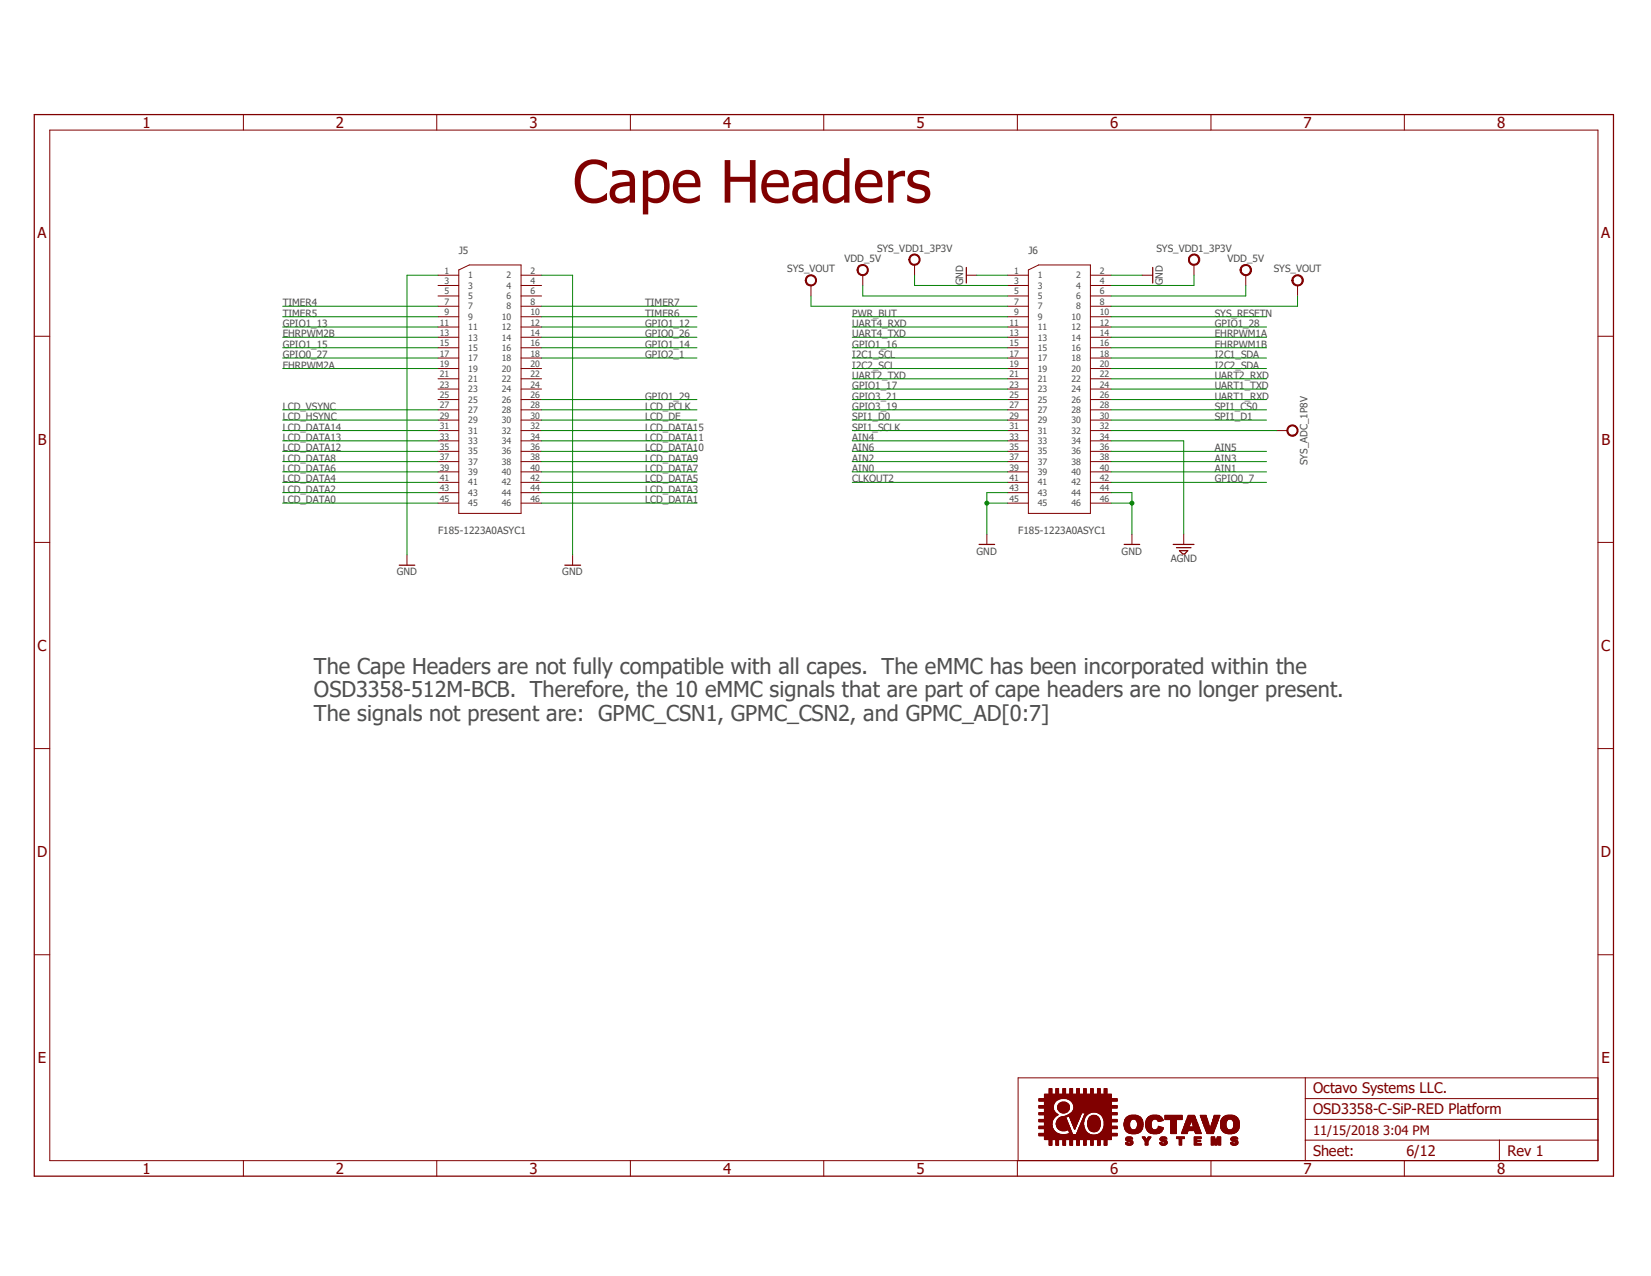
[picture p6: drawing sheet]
<svg xmlns="http://www.w3.org/2000/svg" width="279mm" height="216mm" viewBox="0 0 279 216" stroke-linecap="round" stroke-linejoin="round" font-family="sans-serif">
<path d="M4.1 140.6l71.2 71.2" fill="none" stroke="#fff" stroke-width=".17"/>
<path d="M163.5 45.3v2.6M195.1 45.3v2.6M67.6 95.6h2.6M95.6 95.6h2.7M165.7 92.1h2.6M190.2 92.1h2.7" fill="none" stroke="#800000" stroke-width=".21"/>
<g fill="none" stroke="#800000" stroke-width=".17">
<path d="M74.1 46.6h3.5M74.1 48.3h3.5M74.1 50.1h3.5M74.1 51.8h3.5M74.1 53.6h3.5M74.1 55.3h3.5M74.1 57.1h3.5M74.1 58.8h3.5M77.6 45.7l1.8-.9h8.8v42.1h-10.6zM88.2 46.6h3.5M88.2 48.3h3.5M88.2 50.1h3.5"/>
<path d="M88.2 51.8h3.5M88.2 53.6h3.5M88.2 55.3h3.5M88.2 57.1h3.5M88.2 58.8h3.5M163.5 46.6h1.8M170.5 46.6h3.5M170.5 48.3h3.5M170.5 50.1h3.5M170.5 51.8h3.5M170.5 53.6h3.5M170.5 55.3h3.5"/>
<path d="M170.5 57.1h3.5M170.5 58.8h3.5M174 45.7l1.8-.9h8.7v42.1h-10.5zM184.5 46.6h3.5M184.5 48.3h3.5M184.5 50.1h3.5M184.5 51.8h3.5M184.5 53.6h3.5M184.5 55.3h3.5M184.5 57.1h3.5M184.5 58.8h3.5M193.3 46.6h1.8"/>
<path d="M74.1 60.6h3.5M74.1 62.4h3.5M74.1 64.1h3.5M74.1 65.8h3.5M74.1 67.6h3.5M74.1 69.3h3.5M74.1 71.1h3.5M74.1 72.9h3.5M74.1 74.6h3.5M74.1 76.4h3.5M74.1 78.1h3.5M74.1 79.8h3.5"/>
<path d="M88.2 60.6h3.5M88.2 62.4h3.5M88.2 64.1h3.5M88.2 65.8h3.5M88.2 67.6h3.5M88.2 69.3h3.5M88.2 71.1h3.5M88.2 72.9h3.5M88.2 74.6h3.5M88.2 76.4h3.5M88.2 78.1h3.5M88.2 79.8h3.5"/>
<path d="M170.5 60.6h3.5M170.5 62.4h3.5M170.5 64.1h3.5M170.5 65.8h3.5M170.5 67.6h3.5M170.5 69.3h3.5M170.5 71.1h3.5M170.5 72.9h3.5M170.5 74.6h3.5M170.5 76.4h3.5M170.5 78.1h3.5M170.5 79.8h3.5"/>
<path d="M184.5 60.6h3.5M184.5 62.4h3.5M184.5 64.1h3.5M184.5 65.8h3.5M184.5 67.6h3.5M184.5 69.3h3.5M184.5 71.1h3.5M184.5 72.9h3.5M184.5 74.6h3.5M184.5 76.4h3.5M184.5 78.1h3.5M184.5 79.8h3.5"/>
<path d="M68.9 93.9v1.7M74.1 81.6h3.5M74.1 83.4h3.5M74.1 85.1h3.5M88.2 81.6h3.5M88.2 83.4h3.5M88.2 85.1h3.5M96.9 93.9v1.7M167 90.4v1.7M170.5 81.6h3.5M170.5 83.4h3.5M170.5 85.1h3.5"/>
<path d="M184.5 81.6h3.5M184.5 83.4h3.5M184.5 85.1h3.5M191.6 90.4v1.7"/>
</g>
<path d="M145.3 45a.97 .97 0 0 1 1.5 .2 .97 .97 0 0 1-.5 1.4 .97 .97 0 0 1-1.3-.9h.2a.79 .79 0 0 1 1.1-.8 .79 .79 0 0 1 .3 1.3 .79 .79 0 0 1-1.3-.2l-.1-.3h-.2z" fill-rule="evenodd" fill="#800000"/>
<path d="M145.3 45a.97 .97 0 0 1 1.5 .2 .97 .97 0 0 1-.5 1.4 .97 .97 0 0 1-1.3-.9h.2a.79 .79 0 0 1 1.1-.8 .79 .79 0 0 1 .3 1.3 .79 .79 0 0 1-1.3-.2l-.1-.3h-.2zM146 46.6v1.7" fill="none" stroke="#800000" stroke-width=".17"/>
<path d="M210.2 45a.98 .98 0 0 1 1.5 .3 .98 .98 0 0 1-.7 1.4 .98 .98 0 0 1-1.2-1h.3a.78 .78 0 0 1 1.1-.6 .78 .78 0 0 1 .2 1.2 .78 .78 0 0 1-1.3-.3v-.3h-.3l.1-.4z" fill-rule="evenodd" fill="#800000"/>
<g fill="none" stroke="#800000" stroke-width=".17">
<path d="M41.2 19.4v2.6M73.9 19.4v2.6M106.7 19.4v2.6M139.4 19.4v2.6M172.2 19.4v2.6M204.9 19.4v2.6M237.7 19.4v2.6M8.4 22h262v174.4h-262zM5.8 56.9h2.6M210.2 45a.98 .98 0 0 1 1.5 .3 .98 .98 0 0 1-.7 1.4 .98 .98 0 0 1-1.2-1h.3a.78 .78 0 0 1 1.1-.6 .78 .78 0 0 1 .2 1.2 .78 .78 0 0 1-1.3-.3v-.3h-.3l.1-.4zM210.8 46.6v1.7M270.4 56.9h2.6"/>
<path d="M5.8 91.8h2.6M200.3 90.4v1.7M270.4 91.8h2.6M5.8 126.7h2.6M270.4 126.7h2.6M5.8 161.5h2.6M270.4 161.5h2.6M41.2 196.4v2.6M73.9 196.4v2.6M106.7 196.4v2.6M139.4 196.4v2.6M172.2 196.4v2.6"/>
<path d="M175.8 189.4h2.4M175.8 185.9h4.1M175.8 192.2h13.3M175.8 192.1h13.3M175.8 192h9.2M175.8 192h8.9M175.8 191.9h3.9M175.8 191.9h3.6M175.8 191.9h3.5M175.8 191.8h3.4M175.8 191.8h3.3M175.8 191h2.4"/>
<path d="M175.8 190.9h2.4M175.8 190.9h2.3M175.8 190.8h2.3M175.8 190.7h2.3M175.8 190.6h2.3M175.8 190.5h2.3M175.8 189.8h2.3M175.8 189.7h2.3M175.8 189.6h2.3M175.8 189.5h2.4M175.8 188.6h3.3M175.8 188.6h3.2"/>
<path d="M175.8 188.5h3.2M175.8 188.5h3.1M175.8 188.4h3M175.8 188.3h2.9M175.8 188.3h2.8M175.8 187.5h2.5M175.8 187.4h2.5M175.8 187.3h2.5M175.8 187.2h2.5M175.8 187.1h2.5M175.8 186.3h2.9M175.8 186.3h3"/>
<path d="M175.8 186.2h3M175.8 186.2h3.1M175.8 186.1h3.1M175.8 186.1h3.3M175.8 186h3.4M175.8 186h3.5M175.8 185.9h3.7M176.7 192.8h11.4M176.7 192.7h11.4M176.7 192.6h11.4M176.7 192.5h11.4M176.7 192.4h11.4"/>
<path d="M176.7 192.3h11.4M176.7 192.2h11.4M176.7 191.7h2.2M176.7 191.6h2.1M176.7 191.6h2M176.7 191.5h1.9M176.7 191.4h1.8M176.7 191.3h1.7M176.7 191.2h1.7M176.7 191.2h1.6M176.7 191.1h1.6M176.7 191h1.5"/>
<path d="M176.7 190.5h1.4M176.7 190.4h1.4M176.7 190.3h1.4M176.7 190.3h1.3M176.7 190.2h1.3M176.7 190.1h1.4M176.7 190h1.4M176.7 189.9h1.4M176.7 189.4h1.6M176.7 189.3h1.6M176.7 189.2h1.7M176.7 189.1h1.7"/>
<path d="M176.7 189.1h1.8M176.7 189h1.8M176.7 189h1.9M176.7 188.9h1.9M176.7 188.9h2M176.7 188.8h2M176.7 188.8h2.1M176.7 188.7h2.2M176.7 188.7h2.3M176.7 188.2h1.9M176.7 188.1h1.8M176.7 188h1.8"/>
<path d="M176.7 188h1.7M176.7 187.9h1.7M176.7 187.8h1.6M176.7 187.7h1.6M176.7 187.6h1.6M176.7 187.5h1.6M176.7 187h1.6M176.7 186.9h1.6M176.7 186.9h1.7M176.7 186.8h1.7M176.7 186.7h1.7M176.7 186.6h1.7"/>
<path d="M176.7 186.6h1.8M176.7 186.5h1.8M176.7 186.5h1.9M176.7 186.4h1.9M176.7 185.8h11.4M176.7 185.7h11.4M176.7 185.6h11.4M176.7 185.5h11.4M176.7 185.4h11.4M176.7 185.3h11.4M176.7 185.2h11.4M176.8 192.8h11.3"/>
<path d="M176.8 185.1h11.3M177.5 192.9h.5M177.5 193.8h.5M177.5 193.7h.5M177.5 193.6h.5M177.5 193.5h.5M177.5 193.4h.5M177.5 193.3h.5M177.5 193.2h.5M177.5 193.1h.5M177.5 193h.5M177.5 185.1h.5"/>
<path d="M177.5 185h.5M177.5 184.9h.5M177.5 184.8h.5M177.5 184.7h.5M177.5 184.6h.5M177.5 184.5h.5M177.5 184.4h.5M177.5 184.3h.5M177.5 184.2h.5M178.7 192.9h.5M178.7 193.8h.5M178.7 193.7h.5"/>
<path d="M178.7 193.6h.5M178.7 193.5h.5M178.7 193.4h.5M178.7 193.3h.5M178.7 193.2h.5M178.7 193.1h.5M178.7 193h.5M178.7 185.1h.5M178.7 185h.5M178.7 184.9h.5M178.7 184.8h.5M178.7 184.7h.5"/>
<path d="M178.7 184.6h.5M178.7 184.5h.5M178.7 184.4h.5M178.7 184.3h.5M178.7 184.2h.5M178.7 190.3h2.2M178.7 190.3h2.1M178.7 190.2h2.1M178.7 190.1h2.1M178.7 190h2M178.8 190.5h2.1M178.8 190.4h2.1"/>
<path d="M178.8 189.9h1.9M178.8 189.8h1.9M178.8 190.6h2.2M178.8 190.5h2.2M178.8 189.7h1.8M178.9 190.7h2.1M178.9 190.6h2.1M178.9 189.7h1.7M178.9 190.8h2.2M178.9 189.6h1.7M178.9 189.5h1.7M179 189.4h1.5"/>
<path d="M179 190.9h2.1M179 187.6h1.9M179 187.6h2M179 187.5h2M179 187.4h2M179 187.3h2M179 187.2h2M179 187.1h1.9M179 191h2.1M179 187.7h1.9M179 187h1.9M179.1 187.8h1.8"/>
<path d="M179.1 187.7h1.8M179.1 187h1.8M179.1 186.9h1.8M179.1 191.1h2M179.1 191h2M179.1 189.3h1.4M179.1 189.3h1.3M179.1 187.9h1.7M179.1 186.9h1.7M179.2 191.1h2M179.2 189.2h1.2M179.2 186.8h1.6"/>
<path d="M179.2 188h1.6M179.2 191.1h1.5M179.2 189.1h1.2M179.2 188h1.5M179.2 186.7h1.5M179.3 191.2h1.4M179.3 188h1.4M179.3 186.7h1.4M179.3 189.1h1M179.3 188.1h1.3M179.3 188.1h1.4M179.4 186.6h1.2"/>
<path d="M179.4 191.2h1.2M179.4 189.1h.9M179.5 188.2h1.1M179.5 191.3h1M179.5 189h.9M179.5 188.2h1M179.5 186.6h1M179.5 189h1.1M179.5 188.3h.9M179.5 186.5h.9M179.6 191.3h.8M179.7 188.9h1"/>
<path d="M179.7 188.3h.6M179.7 186.5h.6M179.7 191.3h.6M179.8 188.3h.3M179.9 192.9h.4M179.9 193.8h.4M179.9 193.7h.4M179.9 193.6h.4M179.9 193.5h.4M179.9 193.4h.4M179.9 193.3h.4M179.9 193.2h.4"/>
<path d="M179.9 193.1h.4M179.9 193h.4M179.9 185.1h.4M179.9 185h.4M179.9 184.9h.4M179.9 184.8h.4M179.9 184.7h.4M179.9 184.6h.4M179.9 184.5h.4M179.9 184.4h.4M179.9 184.3h.4M179.9 184.2h.4"/>
<path d="M180 185.9h9.1M180 188.9h.8M180.2 188.8h2.6M180.3 191.9h1.3M180.3 188.8h2.5M180.4 188.8h2.4M180.6 191.9h.9M180.6 188.7h2.3M180.6 185.9h8.5M180.7 186h8.4M180.7 191.9h.8M180.7 188.7h2.2"/>
<path d="M180.7 188.6h2.2M180.8 191.1h.4M180.8 191.8h.7M180.8 191.2h.4M180.8 188.6h2.1M180.8 191.3h.5M180.8 186.1h8.3M180.9 191.4h.4M180.9 191.3h.4M180.9 188.6h2.1M180.9 191.8h.6M180.9 191.6h.5"/>
<path d="M180.9 191.5h.5M180.9 191.4h.5M180.9 188.9h1.9M180.9 188.5h2.1M180.9 186.1h8.2M181 191.6h.4M181 189h1.8M181 191.7h.4M181 189.1h1.7M181 189.1h1.8M181.1 192.9h.4M181.1 193.8h.4"/>
<path d="M181.1 193.7h.4M181.1 193.6h.4M181.1 193.5h.4M181.1 193.4h.4M181.1 193.3h.4M181.1 193.2h.4M181.1 193.1h.4M181.1 193h.4M181.1 189.1h1.6M181.1 188.5h1.9M181.1 186.1h8M181.1 185.1h.4"/>
<path d="M181.1 185h.4M181.1 184.9h.4M181.1 184.8h.4M181.1 184.7h.4M181.1 184.6h.4M181.1 184.5h.4M181.1 184.4h.4M181.1 184.3h.4M181.1 184.2h.4M181.1 189.3h1.5M181.1 189.2h1.6M181.1 188.4h1.9"/>
<path d="M181.1 186.2h8M181.1 189.4h1.5M181.2 189.5h1.3M181.2 189.5h1.4M181.2 188.3h1.8M181.2 186.3h7.9M181.2 189.6h1.3M181.3 189.7h1.2M181.3 188.3h3.2M181.3 186.3h7.8M181.3 186.4h6.8M181.4 189.9h1"/>
<path d="M181.4 189.8h1M181.4 188.3h3.2M181.4 188.2h3.4M181.4 186.4h6.7M181.4 190h.9M181.4 190h1M181.4 188.2h6.7M181.4 186.5h6.7M181.4 190.1h.9M181.4 188.1h6.7M181.5 190.2h.7M181.5 190.2h.8"/>
<path d="M181.5 186.6h6.6M181.5 186.5h6.6M181.5 190.3h.7M181.5 188.1h6.6M181.5 188h6.6M181.6 190.5h.6M181.6 190.4h.6M181.6 190.3h.6M181.6 188h6.5M181.6 187.9h6.5M181.6 186.7h6.5M181.6 186.6h6.5"/>
<path d="M181.6 190.5h.5M181.6 187.8h6.5M181.6 186.9h6.5M181.6 186.8h6.5M181.7 190.6h.4M181.7 187.8h6.4M181.7 187.7h6.4M181.7 186.9h6.4M181.7 190.7h.3M181.7 190.7h.4M181.7 187.6h6.4M181.7 187.1h7.4"/>
<path d="M181.7 187h6.4M181.7 190.9h.2M181.7 190.8h.3M181.7 187.5h6.4M181.7 187.5h7.4M181.7 187.4h7.4M181.7 187.3h7.4M181.7 187.2h7.4M181.8 191h.1M181.8 190.9h.1M181.8 191.1h.1M181.9 191.1h.1"/>
<path d="M182.2 191.9h2.3M182.2 191.9h2.2M182.2 191.8h2.1M182.2 192.9h.5M182.2 193.8h.5M182.2 193.7h.5M182.2 193.6h.5M182.2 193.5h.5M182.2 193.4h.5M182.2 193.3h.5M182.2 193.2h.5M182.2 193.1h.5"/>
<path d="M182.2 193h.5M182.2 191.8h2M182.2 185.1h.5M182.2 185h.5M182.2 184.9h.5M182.2 184.8h.5M182.2 184.7h.5M182.2 184.6h.5M182.2 184.5h.5M182.2 184.4h.5M182.2 184.3h.5M182.2 184.2h.5"/>
<path d="M182.2 191.7h1.9M182.2 191.6h1.8M182.3 191.6h1.7M182.3 191.6h1.6M182.3 191.5h1.6M182.4 191.5h1.4M182.4 191.4h1.4M182.4 191.3h1.3M182.4 191.2h1.2M182.5 191.2h1.1M182.5 191.1h1.1M182.5 191h1.1"/>
<path d="M182.6 190.9h.9M182.6 190.8h.9M182.7 190.7h.8M182.7 190.6h.7M182.7 190.5h.7M182.8 190.5h.6M182.8 190.4h.6M182.8 190.3h.6M182.8 190.2h.6M182.9 190.2h.5M182.9 190.1h.5M183 190h.4"/>
<path d="M183 189.9h.4M183 189.8h.4M183 189.7h.4M183.1 189.7h.3M183.1 189.6h.3M183.1 189.6h.4M183.1 189.5h.4M183.2 189.4h.3M183.2 189.5h.3M183.2 189.3h.4M183.3 189.3h.3M183.3 189.2h.3"/>
<path d="M183.3 189.1h.3M183.4 192.9h.4M183.4 193.8h.4M183.4 193.7h.4M183.4 193.6h.4M183.4 193.5h.4M183.4 193.4h.4M183.4 193.3h.4M183.4 193.2h.4M183.4 193.1h.4M183.4 193h.4M183.4 189h.2"/>
<path d="M183.4 189h.3M183.4 188.9h.3M183.4 188.9h.4M183.4 185.1h.4M183.4 185h.4M183.4 184.9h.4M183.4 184.8h.4M183.4 184.7h.4M183.4 184.6h.4M183.4 184.5h.4M183.4 184.4h.4M183.4 184.3h.4"/>
<path d="M183.4 184.2h.4M183.4 188.8h.4M183.5 188.8h.3M183.5 188.7h.4M183.5 188.6h.5M183.6 188.6h.4M183.6 188.5h.5M183.6 188.5h.6M183.6 188.4h.6M183.6 188.4h.7M183.6 188.3h.8M184.1 190.5h2.1"/>
<path d="M184.1 190.4h2.1M184.1 190.3h2.1M184.1 190.2h2.1M184.1 190.1h2.1M184.1 190h2.1M184.1 189.9h2.1M184.1 189.8h2.1M184.1 189.7h2.1M184.1 190.6h2M184.1 190.6h2.1M184.1 189.6h2M184.1 190.8h2"/>
<path d="M184.1 190.7h2M184.1 189.5h2M184.2 189.4h1.9M184.2 190.9h1.9M184.2 190.8h1.9M184.2 189.3h1.9M184.2 191h1.9M184.2 189.2h1.8M184.3 191.1h1.7M184.3 191h1.7M184.3 189.2h1.7M184.3 189.1h1.7"/>
<path d="M184.4 191.2h1.5M184.4 191.1h1.5M184.4 189.1h1.5M184.4 191.2h1.4M184.4 189h1.4M184.4 191.3h1.4M184.4 188.9h1.4M184.5 191.3h1.3M184.5 191.3h1.2M184.6 192.9h.4M184.6 193.8h.4M184.6 193.7h.4"/>
<path d="M184.6 193.6h.4M184.6 193.5h.4M184.6 193.4h.4M184.6 193.3h.4M184.6 193.2h.4M184.6 193.1h.4M184.6 193h.4M184.6 188.9h1.1M184.6 185.1h.4M184.6 185h.4M184.6 184.9h.4M184.6 184.8h.4"/>
<path d="M184.6 184.7h.4M184.6 184.6h.4M184.6 184.5h.4M184.6 184.4h.4M184.6 184.3h.4M184.6 184.2h.4M184.6 191.4h1.1M184.6 188.8h1M184.7 188.8h.9M184.7 191.4h.8M184.7 188.8h.8M184.8 191.5h.7"/>
<path d="M184.8 188.7h.6M185 191.5h.3M185.2 192h3.9M185.5 188.2h2.6M185.5 192h3.6M185.6 188.3h3.5M185.7 192.9h.5M185.7 193.8h.5M185.7 193.7h.5M185.7 193.6h.5M185.7 193.5h.5M185.7 193.4h.5"/>
<path d="M185.7 193.3h.5M185.7 193.2h.5M185.7 193.1h.5M185.7 193h.5M185.7 188.3h3.4M185.7 185.1h.5M185.7 185h.5M185.7 184.9h.5M185.7 184.8h.5M185.7 184.7h.5M185.7 184.6h.5M185.7 184.5h.5"/>
<path d="M185.7 184.4h.5M185.7 184.3h.5M185.7 184.2h.5M185.8 191.9h3.3M185.8 188.3h3.3M185.9 191.9h3.2M186 188.4h3.1M186 191.8h3.1M186.1 191.8h3M186.1 188.5h3M186.1 188.4h3M186.1 191.7h2"/>
<path d="M186.2 191.7h1.9M186.2 191.6h1.9M186.2 188.6h2.9M186.3 191.6h1.8M186.3 188.6h2.8M186.4 188.7h1.7M186.4 191.5h1.7M186.4 191.4h1.7M186.4 188.8h1.7M186.5 191.4h1.6M186.5 188.8h1.6M186.5 191.3h1.6"/>
<path d="M186.5 188.9h1.6M186.6 191.3h1.5M186.6 188.9h1.5M186.6 191.2h1.5M186.6 189h1.5M186.6 191.1h1.5M186.6 189.1h1.5M186.7 191.1h1.4M186.7 191h1.4M186.7 191h2.4M186.7 189.2h1.4M186.7 190.9h2.4"/>
<path d="M186.7 189.4h1.4M186.7 189.3h1.4M186.8 189.4h2.3M186.8 190.8h2.3M186.8 189.5h2.3M186.8 190.7h2.3M186.8 190.6h2.3M186.8 190.5h2.3M186.8 189.7h2.3M186.8 189.6h2.3M186.9 192.9h.4M186.9 193.8h.4"/>
<path d="M186.9 193.7h.4M186.9 193.6h.4M186.9 193.5h.4M186.9 193.4h.4M186.9 193.3h.4M186.9 193.2h.4M186.9 193.1h.4M186.9 193h.4M186.9 190.5h1.2M186.9 190.4h1.2M186.9 190.3h1.2M186.9 190.2h1.2"/>
<path d="M186.9 190.1h1.2M186.9 190h1.2M186.9 189.9h1.2M186.9 189.8h2.2M186.9 189.7h2.2M186.9 185.1h.4M186.9 185h.4M186.9 184.9h.4M186.9 184.8h.4M186.9 184.7h.4M186.9 184.6h.4M186.9 184.5h.4"/>
<path d="M186.9 184.4h.4M186.9 184.3h.4M186.9 184.2h.4M190.2 190.5h1M190.2 190.4h1M190.2 190.3h1M190.2 190.2h1M190.2 190.1h1M190.2 190h1M190.2 190.7h1M190.2 190.6h1M190.2 189.9h1"/>
<path d="M190.2 189.8h1M190.3 190.8h1M190.3 189.8h.9M190.3 189.7h1M190.3 191h1.1M190.3 190.9h1M190.3 189.6h1M190.3 189.5h1.1M190.3 189.5h1.2M190.4 189.4h1.2M190.4 191.1h1.2M190.4 191.1h1.1"/>
<path d="M190.4 189.4h1.1M190.4 191.2h2.9M190.4 189.4h2.9M190.5 193.4h.4M190.5 193.3h.4M190.5 191.2h2.7M190.5 189.3h2.7M190.5 193.6h1.1M190.5 193.5h1.2M190.5 193.5h.5M190.5 193.5h.4M190.5 192.9h.8"/>
<path d="M190.5 192.8h.7M190.5 192.8h.6M190.5 192.7h.4M190.5 192.6h.5M190.5 191.3h2.7M190.5 189.2h2.7M190.5 192.9h.9M190.5 193h1M190.5 192.6h1.1M190.5 192.5h1.1M190.5 191.4h2.6M190.5 189.1h2.6"/>
<path d="M190.6 193h1M190.6 192.5h1M190.6 193.7h1M190.6 193.3h.3M190.6 192.4h1M190.6 191.4h2.4M190.6 189.1h2.4M190.7 193.7h.8M190.7 193h.9M190.7 192.4h.8M190.7 191.5h2.3M190.7 189.1h2.3"/>
<path d="M190.7 193.1h1M190.7 191.6h2.3M190.7 189h2.3M190.8 193.8h.6M190.8 188.9h2.1M190.8 193.1h.9M190.8 192.4h.5M190.8 191.6h2M190.9 191.6h1.9M190.9 188.9h1.9M190.9 193.8h.4M190.9 193.2h.8"/>
<path d="M190.9 191.7h1.8M190.9 188.8h1.8M191 191.7h1.7M191 188.8h1.7M191.1 193.2h.6M191.1 191.8h1.5M191.1 188.8h1.5M191.1 192.6h.6M191.1 188.7h1.4M191.2 193.5h.5M191.3 193.5h.4M191.3 193.3h.4"/>
<path d="M191.3 192.7h.4M191.3 193.4h.4M191.3 191.8h1.1M191.5 188.7h.7M191.5 191.9h.7M192.1 189.4h1.2M192.1 191.1h1.2M192.2 191.1h1.1M192.2 189.4h1.1M192.2 189.5h1.1M192.2 191h1.1M192.3 191h1.1"/>
<path d="M192.3 189.6h1.1M192.4 190.9h1M192.4 190.8h1M192.4 189.7h1M192.4 189.6h1M192.4 189.8h1M192.4 190.7h1M192.4 190.6h1M192.4 190.5h1M192.4 189.9h1M192.5 190.5h.9M192.5 190.4h.9"/>
<path d="M192.5 190.3h.9M192.5 190.3h1M192.5 190.2h1M192.5 190.1h.9M192.5 190h.9M193.3 192.4h.5M193.4 192.6h.5M193.4 192.5h.4M193.5 192.7h.5M193.5 192.8h.5M193.6 192.9h.8M193.6 192.8h.9"/>
<path d="M193.7 193h.7M193.8 193.1h.5M193.8 193h.6M193.8 193.8h.5M193.8 193.7h.5M193.8 193.6h.5M193.8 193.5h.5M193.8 193.4h.5M193.8 193.3h.5M193.8 193.2h.5M193.8 190.4h1M193.8 190.3h1"/>
<path d="M193.8 190.2h1M193.8 190.1h1M193.9 190.7h1M193.9 190.6h1M193.9 190.6h.9M193.9 190.5h.9M193.9 190h.9M193.9 189.9h1M193.9 189.8h1M193.9 190.8h1M193.9 189.7h1M194 191h1"/>
<path d="M194 190.9h.9M194 189.6h1M194 189.5h1M194 189.5h1.1M194 189.4h1.2M194 191.1h1.2M194 191.1h1.1M194.1 192.8h.4M194.1 191.2h2.7M194.1 191.1h1.1M194.1 189.4h2.7M194.1 192.7h.5"/>
<path d="M194.1 191.2h2.6M194.1 189.3h2.6M194.1 191.3h2.6M194.1 189.2h2.6M194.2 192.6h.4M194.2 191.4h2.4M194.2 191.3h2.5M194.2 189.2h2.4M194.2 189.1h2.4M194.2 192.5h.5M194.3 192.4h.4M194.3 192.4h.5"/>
<path d="M194.3 191.4h2.3M194.3 189.1h2.3M194.3 191.5h2.3M194.3 189h2.3M194.4 192.4h.4M194.4 191.5h2.2M194.4 189h2.1M194.4 191.6h2.1M194.4 188.9h2M194.4 191.6h2M194.5 188.9h1.9M194.5 191.6h1.9"/>
<path d="M194.6 191.7h1.7M194.6 188.8h1.7M194.7 188.8h1.5M194.7 191.8h1.5M194.8 188.7h1.3M194.9 191.8h1.1M195.1 188.7h.7M195.2 191.9h.6M195.6 191.1h1.2M195.7 189.4h1.1M195.7 191.1h1.1M195.8 191.1h1"/>
<path d="M195.8 191h1M195.8 189.5h1M195.8 189.4h1M195.9 190.9h.9M195.9 189.6h.9M196 190.9h.8M196 190.8h.9M196 189.7h.7M196 189.6h.8M196 190.8h.8M196 190.7h.6M196 190.7h.4"/>
<path d="M196 190.6h.3M196 189.7h.6M196 190.5l.2 .1M196.2 193.3h.4M196.3 193.5h.5M196.3 193.4h.4M196.3 193.5h1.1M196.3 192.9h.8M196.3 192.8h.7M196.3 192.8h.5M196.3 192.7h.4M196.3 192.6h.5"/>
<path d="M196.3 192.9h.9M196.3 193.6h1.1M196.3 192.6h1.1M196.4 193.6h1M196.4 193h1M196.4 193h.9M196.4 192.5h1M196.4 189.7l-.4 .1M196.4 193.7h1M196.4 193.3h.2M196.4 192.4h1M196.5 193.7h.8"/>
<path d="M196.5 193h.9M196.5 192.4h.8M196.5 193.1h.9M196.6 193.8h.6M196.6 193.1h.9M196.6 192.4h.5M196.7 193.8h.4M196.7 193.2h.8M196.8 193.2h.7M196.9 192.6h.5M197 193.5h.5M197 193.3h.5"/>
<path d="M197 192.7h.4M197.1 193.5h.4M197.1 193.3h.4M197.1 192.7h.4M197.1 193.4h.4M197.1 189.4h3M197.1 189.3h3M197.1 189.2h3M197.1 189.1h3M197.1 189h3M197.1 188.9h3M197.1 188.8h3"/>
<path d="M197.1 188.7h3M198.1 191.8h1M198.1 191.7h1M198.1 191.6h1M198.1 191.5h1M198.1 191.4h1M198.1 191.3h1M198.1 191.2h1M198.1 191.1h1M198.1 191h1M198.1 190.9h1M198.1 190.8h1"/>
<path d="M198.1 190.7h1M198.1 190.6h1M198.1 190.5h1M198.1 190.4h1M198.1 190.3h1M198.1 190.2h1M198.1 190.1h1M198.1 190h1M198.1 189.9h1M198.1 189.8h1M198.1 189.7h1M198.1 189.6h1"/>
<path d="M198.1 189.5h1M198.2 191.8h.9M199.1 192.7h1.3M199.1 192.6h1.3M199.1 192.5h1.3M199.1 192.4h1.3M199.5 192.7h.5M199.6 192.9h.4M199.6 193.8h.4M199.6 193.7h.4M199.6 193.6h.4M199.6 193.5h.4"/>
<path d="M199.6 193.4h.4M199.6 193.3h.4M199.6 193.2h.4M199.6 193.1h.4M199.6 193h.4M199.6 192.8h.4M199.6 192.7h.4M199.9 191.8h1M199.9 191.7h1M200 191.7h.9M200 191.6h1M200.1 191.5h.9"/>
<path d="M200.1 191.4h.9M200.1 191.3h.9M200.1 191.3h3.1M200.1 191.3h3M200.2 191.2h2.9M200.2 191.1h2.9M200.2 191.1h2.8M200.2 191h2.8M200.3 190.9h2.6M200.3 190.8h2.6M200.3 190.7h2.6M200.4 190.7h2.5"/>
<path d="M200.4 190.6h.9M200.4 190.5h.9M200.4 190.4h.9M200.5 190.4h.8M200.5 190.3h.8M200.5 190.3h.9M200.5 190.2h.9M200.6 190.1h.8M200.6 190h.9M200.6 189.9h.9M200.7 189.9h.8M200.7 189.8h.8"/>
<path d="M200.7 189.7h.8M200.7 189.6h.8M200.7 189.6h.9M200.8 189.5h1.7M200.8 189.5h1.6M200.8 189.4h1.6M200.9 189.3h1.5M200.9 189.2h1.4M200.9 189.1h1.4M201 189.1h1.3M201 189h1.3M201 188.9h1.2"/>
<path d="M201 188.8h1.2M201.1 188.8h1.1M201.1 188.7h1M201.6 189.6h.9M201.7 189.7h.8M201.7 189.9h.9M201.7 189.8h.9M201.7 189.8h.8M201.8 190.1h.8M201.8 190h.8M201.8 190.2h.9M201.8 190.1h.9"/>
<path d="M201.8 190.3h.9M201.9 190.4h.9M201.9 190.3h.8M201.9 190.6h1M201.9 190.5h1M201.9 190.5h.9M202.1 192.9h1.1M202.1 193.8h1.2M202.1 193.7h1.2M202.1 193.6h1.2M202.1 193.5h1.2M202.1 193.4h.4"/>
<path d="M202.1 193.3h.4M202.1 193.2h.4M202.1 193.2h1.1M202.1 193.1h1.1M202.1 193h1.1M202.1 192.9h.4M202.1 192.8h.4M202.1 192.7h.4M202.1 192.6h1.2M202.1 192.5h1.2M202.1 192.4h1.2M202.1 191.3h1.1"/>
<path d="M202.2 191.5h1M202.2 191.4h1M202.2 191.6h1M202.3 191.7h1M202.3 191.6h.9M202.3 191.8h1M203.1 188.8h1M203.1 188.7h1M203.2 188.9h1M203.2 188.8h1M203.2 188.8h.9M203.2 189.1h1"/>
<path d="M203.2 189h1M203.3 189.2h1M203.3 189.4h1M203.3 189.3h1M203.4 189.5h1M203.4 189.5h.9M203.4 189.4h.9M203.4 189.6h1M203.5 189.7h.9M203.5 189.8h.9M203.5 189.9h1M203.6 190.1h1"/>
<path d="M203.6 190h.9M203.6 190.2h1M203.7 190.2h.9M203.7 190.4h.9M203.7 190.3h.9M203.8 190.5h.9M203.8 190.5h.8M203.8 190.4h.8M203.8 190.6h.9M203.8 190.7h.9M203.9 190.8h.9M203.9 190.9h.9"/>
<path d="M204 191.1h1.6M204 191h1.6M204 191.2h1.6M204 191.3h1.5M204 191.2h1.5M204.1 191.4h1.4M204.1 191.3h1.4M204.1 191.5h1.3M204.1 191.4h1.3M204.2 191.6h1.2M204.2 191.5h1.2M204.2 191.8h1.2"/>
<path d="M204.2 191.7h1.2M204.3 191.8h1M204.8 190.9h.9M204.8 190.8h.9M204.9 190.8h.8M204.9 190.7h.8M204.9 190.6h.9M204.9 196.4v2.6M204.9 190.5h.9M205 192.9h.4M205 193.8h.4M205 193.7h.4"/>
<path d="M205 193.6h.4M205 193.5h.4M205 193.4h.4M205 193.3h.4M205 193.2h.4M205 193.1h.4M205 193h.4M205 192.8h.4M205 192.8h.7M205 192.7h.7M205 192.7h.6M205 192.6h.6"/>
<path d="M205 192.5h.6M205 192.4h.6M205 190.5h.8M205 190.4h.8M205 190.4h.9M205 190.3h.9M205 190.2h.9M205 190.2h1M205.1 190.1h.9M205.1 190h.9M205.1 189.9h.9M205.1 189.8h.9"/>
<path d="M205.2 189.8h.9M205.2 189.7h.9M205.2 189.6h.9M205.2 189.6h1M205.2 189.5h1M205.3 189.4h.9M205.3 189.3h.9M205.4 189.2h.8M205.4 189.2h.9M205.4 189.1h.9M205.4 192.9h.3M205.4 193h.3"/>
<path d="M205.4 192.8h.3M205.4 189h1M205.4 188.9h1M205.4 193.2h.7M205.4 193.1h.7M205.4 193.1h.3M205.4 188.8h1M205.5 193.3h.5M205.5 193.3h.6M205.5 188.8h.9M205.5 188.7h1M205.5 193.5h.5"/>
<path d="M205.5 193.4h.5M205.6 193.8h.4M205.6 193.7h.4M205.6 193.6h.4M205.6 193.5h.4M205.8 193.1h.3M205.8 193h.3M205.8 193h.4M205.9 192.9h.3M205.9 192.8h.7M205.9 192.7h.7M206 192.6h.6"/>
<path d="M206 192.5h.6M206 192.4h.6M206.2 192.9h.4M206.2 193.8h.4M206.2 193.7h.4M206.2 193.6h.4M206.2 193.5h.4M206.2 193.4h.4M206.2 193.3h.4M206.2 193.2h.4M206.2 193.1h.4M206.2 193h.4"/>
<path d="M206.5 190.6h1M206.5 190.5h1M206.5 190.4h1M206.5 190.3h1M206.5 190.2h1M206.5 190.1h1M206.5 190h1M206.5 189.9h1M206.6 190.9h1M206.6 190.8h1M206.6 190.7h1M206.6 190.7h.9"/>
<path d="M206.6 189.9h.9M206.6 189.8h1M206.6 189.7h1M206.6 189.6h1M206.6 191h1.1M206.6 189.5h1.1M206.7 191.1h1.1M206.7 189.5h1.1M206.7 189.4h1.1M206.7 189.4h1.2M206.7 191.2h2.8M206.7 191.1h1.2"/>
<path d="M206.7 189.4h2.8M206.8 189.3h2.7M206.8 191.3h2.7M206.8 191.2h2.7M206.8 189.2h2.7M206.8 189.1h2.7M206.9 191.4h2.5M206.9 189.1h2.5M207 191.5h2.3M207 189.1h2.3M207 191.6h2.3M207 189h2.3"/>
<path d="M207.1 188.9h2.1M207.1 191.6h2.1M207.2 188.9h1.9M207.2 191.7h1.8M207.2 191.6h1.9M207.2 188.8h1.8M207.3 191.7h1.7M207.3 188.8h1.7M207.4 188.8h1.5M207.4 191.8h1.5M207.5 188.7h1.3M207.6 191.8h1.1"/>
<path d="M207.8 188.7h.7M207.8 191.9h.6M208.2 193.5h.5M208.2 193.4h.5M208.2 193.3h.5M208.3 193.5h1.2M208.3 193.5h.5M208.3 192.8h.7M208.3 192.8h.5M208.3 192.7h.4M208.3 192.6h.5M208.3 192.9h.9"/>
<path d="M208.3 193.6h1.2M208.3 192.9h.8M208.3 192.6h1.1M208.4 189.4h1.2M208.4 193.6h1M208.4 193h1M208.4 193h.9M208.4 192.5h1M208.4 191.1h1.2M208.4 193.7h.9M208.4 193.3h.3M208.4 193h1.1"/>
<path d="M208.4 192.4h.9M208.5 193.1h1M208.5 191.1h1.1M208.5 189.5h1.1M208.5 193.8h.7M208.5 189.5h1.2M208.6 191h1M208.6 193.1h.9M208.6 191h1.1M208.6 189.6h1.1M208.7 193.8h.4M208.7 192.4h.4"/>
<path d="M208.7 190.9h1M208.7 189.7h1M208.7 189.6h1M208.7 193.2h.8M208.7 190.8h1M208.7 190.7h1M208.7 190.6h1M208.7 189.9h1M208.7 189.8h1M208.8 190.6h.9M208.8 190.5h.9M208.8 190.5h1"/>
<path d="M208.8 190.4h1M208.8 190.3h1M208.8 190.2h1M208.8 190.1h1M208.8 190h1M208.8 189.9h.9M208.8 193.2h.7M208.9 192.6h.6M209 193.5h.5M209 193.3h.5M209 192.7h.5M209.1 193.4h.4"/>
<path d="M209.1 193.3h.4M220.9 192.9h49.5M220.9 182.4v14M220.9 189.4h49.5M220.9 185.9h49.5M237.7 196.4v2.6M253.7 192.9v3.5M270.4 182.4h-98.1v14"/>
</g>
<path d="M5.8 19.4h267.2v179.6h-267.2zM198.5 92.1h3.6M199.1 92.7h2.4M199.6 93.2h1.4l-.5 .5h-.3z" fill="none" stroke="#800000" stroke-width=".21"/>
<path d="M136.6 46.7a.96 .96 0 0 1 1.5 .3 .96 .96 0 0 1-.6 1.4 .96 .96 0 0 1-1.2-.9h.1a.79 .79 0 0 1 1.1-.9 .79 .79 0 0 1 .3 1.3 .79 .79 0 0 1-1.3-.1l-.1-.3h-.1z" fill-rule="evenodd" fill="#800000"/>
<path d="M136.6 46.7a.96 .96 0 0 1 1.5 .3 .96 .96 0 0 1-.6 1.4 .96 .96 0 0 1-1.2-.9h.1a.79 .79 0 0 1 1.1-.9 .79 .79 0 0 1 .3 1.3 .79 .79 0 0 1-1.3-.1l-.1-.3h-.1zM137.2 48.3v1.8" fill="none" stroke="#800000" stroke-width=".17"/>
<path d="M218.9 46.7a.98 .98 0 0 1 1.6 .3 .98 .98 0 0 1-.7 1.4 .98 .98 0 0 1-1.2-.9h.2a.78 .78 0 0 1 1.1-.7 .78 .78 0 0 1 .2 1.3 .78 .78 0 0 1-1.2-.3l-.1-.3h-.2l.1-.5z" fill-rule="evenodd" fill="#800000"/>
<path d="M218.9 46.7a.98 .98 0 0 1 1.6 .3 .98 .98 0 0 1-.7 1.4 .98 .98 0 0 1-1.2-.9h.2a.78 .78 0 0 1 1.1-.7 .78 .78 0 0 1 .2 1.3 .78 .78 0 0 1-1.2-.3l-.1-.3h-.2l.1-.5zM219.6 48.3v1.8" fill="none" stroke="#800000" stroke-width=".17"/>
<path d="M218.1 72.1a.97 .97 0 0 1 1.5 .3 .97 .97 0 0 1-.6 1.4 .97 .97 0 0 1-1.2-.9h.1a.79 .79 0 0 1 1.1-.9 .79 .79 0 0 1 .3 1.3 .79 .79 0 0 1-1.3-.1l-.1-.3h-.1z" fill-rule="evenodd" fill="#800000"/>
<path d="M216.1 72.9h1.7M218.1 72.1a.97 .97 0 0 1 1.5 .3 .97 .97 0 0 1-.6 1.4 .97 .97 0 0 1-1.2-.9h.1a.79 .79 0 0 1 1.1-.9 .79 .79 0 0 1 .3 1.3 .79 .79 0 0 1-1.3-.1l-.1-.3h-.1z" fill="none" stroke="#800000" stroke-width=".17"/>
<path d="M154.1 43.2a.97 .97 0 0 1 1.5 .2 .97 .97 0 0 1-.6 1.5 .97 .97 0 0 1-1.2-1h.2a.79 .79 0 0 1 1-.8 .79 .79 0 0 1 .4 1.3 .79 .79 0 0 1-1.3-.2l-.1-.3h-.2z" fill-rule="evenodd" fill="#800000"/>
<path d="M154.1 43.2a.97 .97 0 0 1 1.5 .2 .97 .97 0 0 1-.6 1.5 .97 .97 0 0 1-1.2-1h.2a.79 .79 0 0 1 1-.8 .79 .79 0 0 1 .4 1.3 .79 .79 0 0 1-1.3-.2l-.1-.3h-.2zM154.8 44.8v1.8" fill="none" stroke="#800000" stroke-width=".17"/>
<path d="M201.4 43.2a.97 .97 0 0 1 1.5 .2 .97 .97 0 0 1-.5 1.5 .97 .97 0 0 1-1.3-1h.2a.78 .78 0 0 1 1.1-.6 .78 .78 0 0 1 .2 1.3 .78 .78 0 0 1-1.3-.4v-.3h-.2l.1-.3z" fill-rule="evenodd" fill="#800000"/>
<path d="M201.4 43.2a.97 .97 0 0 1 1.5 .2 .97 .97 0 0 1-.5 1.5 .97 .97 0 0 1-1.3-1h.2a.78 .78 0 0 1 1.1-.6 .78 .78 0 0 1 .2 1.3 .78 .78 0 0 1-1.3-.4v-.3h-.2l.1-.3zM202.1 44.8v1.8" fill="none" stroke="#800000" stroke-width=".17"/>
<path d="M74.1 46.6h-5.2v47.3M91.7 46.6h5.2v47.3M146 48.3v1.8h24.5M210.8 48.3v1.8h-22.8M167 85.1h3.5M170.5 83.4h-3.5v7" fill="none" stroke="#008000" stroke-width=".17"/>
<circle cx="167" cy="85.1" r=".33" fill="#008000"/>
<g fill="none" stroke="#008000" stroke-width=".17">
<path d="M188 83.4h3.6v7M188 85.1h3.6"/>
<circle cx="167" cy="85.1" r=".33"/>
</g>
<circle cx="191.6" cy="85.1" r=".33" fill="#008000"/>
<g fill="none" stroke="#008000" stroke-width=".17">
<path d="M47.8 53.6h26.3M47.8 57.1h26.3M47.8 58.8h26.3M47.8 51.8h26.3M47.8 55.3h26.3M91.7 53.6h26.2M91.7 57.1h26.2M91.7 58.8h26.2M91.7 51.8h26.2M91.7 55.3h26.2M137.2 50.1v1.7h33.3M144.2 53.6h26.3"/>
<path d="M144.2 57.1h26.3M144.2 58.8h26.3M144.2 55.3h26.3M154.8 46.6v1.7h15.7M165.3 46.6h5.2M188 46.6h5.3M188 53.6h26.3M188 57.1h26.3M188 58.8h26.3M188 55.3h26.3M202.1 46.6v1.7h-14.1M219.6 50.1v1.7h-31.6"/>
<path d="M47.8 62.4h26.3M47.8 60.6h26.3M47.8 79.8h26.3M47.8 78.1h26.3M47.8 74.6h26.3M47.8 76.4h26.3M47.8 72.9h26.3M47.8 71.1h26.3M47.8 69.3h26.3M91.7 67.6h26.2M91.7 60.6h26.2M91.7 79.8h26.2"/>
<path d="M91.7 78.1h26.2M91.7 74.6h26.2M91.7 76.4h26.2M91.7 72.9h26.2M91.7 71.1h26.2M91.7 69.3h26.2M144.2 62.4h26.3M144.2 67.6h26.3M144.2 60.6h26.3M144.2 65.8h26.3M144.2 79.8h26.3M144.2 78.1h26.3"/>
<path d="M144.2 74.6h26.3M144.2 76.4h26.3M144.2 64.1h26.3M144.2 72.9h26.3M144.2 71.1h26.3M144.2 69.3h26.3M188 62.4h26.3M188 67.6h26.3M188 60.6h26.3M188 65.8h26.3M188 79.8h26.3M188 78.1h26.3"/>
<path d="M188 74.6h12.3v15.8M188 76.4h26.3M188 64.1h26.3M188 72.9h28.1M188 71.1h26.3M188 69.3h26.3M47.8 81.6h26.3M47.8 85.1h26.3M47.8 83.4h26.3M91.7 81.6h26.2M91.7 85.1h26.2M91.7 83.4h26.2"/>
<path d="M144.2 81.6h26.3M188 81.6h26.3"/>
<circle cx="191.6" cy="85.1" r=".33"/>
</g>
<text font-size="9.9" fill="#800000" x="96.9" y="34.3">Cape Headers</text>
<g font-size="3.7" fill="#505050">
<text x="53.1" y="114">The Cape Headers are not fully compatible with all capes. The eMMC has been incorporated within the</text>
<text x="53.1" y="118">OSD3358-512M-BCB. Therefore, the 10 eMMC signals that are part of cape headers are no longer present.</text>
<text x="53.1" y="121.9">The signals not present are: GPMC_CSN1, GPMC_CSN2, and GPMC_AD[0:7]</text>
</g>
<g font-size="2.5" fill="#800000">
<text x="24.1" y="21.6">1</text>
<text x="56.9" y="21.6">2</text>
<text x="89.6" y="21.6">3</text>
<text x="122.4" y="21.6">4</text>
<text x="155.1" y="21.6">5</text>
<text x="187.9" y="21.6">6</text>
<text x="220.6" y="21.6">7</text>
<text x="253.4" y="21.6">8</text>
<text x="6.4" y="40.3">A</text>
<text x="271" y="40.3">A</text>
<text x="6.4" y="75.2">B</text>
<text x="271" y="75.2">B</text>
<text x="6.4" y="110.1">C</text>
<text x="271" y="110.1">C</text>
<text x="6.3" y="145">D</text>
<text x="270.9" y="145">D</text>
<text x="6.4" y="179.8">E</text>
<text x="271" y="179.8">E</text>
<text x="222.2" y="185">Octavo Systems LLC.</text>
<text x="222.2" y="188.5">OSD3358-C-SiP-RED Platform</text>
<text x="222.2" y="195.5">Sheet:</text>
<text x="238" y="195.5">6/12</text>
<text x="255.1" y="195.5">Rev 1</text>
<text x="24.1" y="198.6">1</text>
<text x="56.9" y="198.6">2</text>
<text x="89.6" y="198.6">3</text>
<text x="122.4" y="198.6">4</text>
<text x="155.1" y="198.6">5</text>
<text x="187.9" y="198.6">6</text>
<text x="220.6" y="198.6">7</text>
<text x="253.4" y="198.6">8</text>
</g>
<text font-size="2.2" fill="#800000" x="222.2" y="192">11/15/2018 3:04 PM</text>
<g font-size="1.7" fill="#505050">
<text x="77.6" y="43.1">J5</text>
<text x="133.2" y="46.1">SYS_VOUT</text>
<text x="142.9" y="44.4">VDD_5V</text>
<text x="148.4" y="42.6">SYS_VDD1_3P3V</text>
<text x="174" y="43.1">J6</text>
<text x="195.7" y="42.6">SYS_VDD1_3P3V</text>
<text x="207.7" y="44.4">VDD_5V</text>
<text x="215.6" y="46.1">SYS_VOUT</text>
<text x="47.8" y="51.8">TIMER4</text>
<text x="47.8" y="53.6">TIMER5</text>
<text x="109.2" y="53.6">TIMER6</text>
<text x="109.2" y="51.8">TIMER7</text>
<text x="144.2" y="53.6">PWR_BUT</text>
<text x="163" y="48.3" transform="rotate(-90 163 48.3)">GND</text>
<text x="196.8" y="48.3" transform="rotate(-90 196.8 48.3)">GND</text>
<text x="205.6" y="53.6">SYS_RESETN</text>
<text x="47.8" y="57.1">EHRPWM2B</text>
<text x="47.8" y="55.3">GPIO1_13</text>
<text x="47.8" y="58.8">GPIO1_15</text>
<text x="109.2" y="57.1">GPIO0_26</text>
<text x="109.2" y="55.3">GPIO1_12</text>
<text x="109.2" y="58.8">GPIO1_14</text>
<text x="144.2" y="55.3">UART4_RXD</text>
<text x="144.2" y="57.1">UART4_TXD</text>
<text x="144.2" y="58.8">GPIO1_16</text>
<text x="205.6" y="58.8">EHRPWM1B</text>
<text x="205.6" y="57.1">EHRPWM1A</text>
<text x="205.6" y="55.3">GPIO1_28</text>
<text x="47.8" y="62.4">EHRPWM2A</text>
<text x="47.8" y="60.6">GPIO0_27</text>
<text x="109.2" y="60.6">GPIO2_1</text>
<text x="144.2" y="65.8">GPIO1_17</text>
<text x="144.2" y="64.1">UART2_TXD</text>
<text x="144.2" y="60.6">I2C1_SCL</text>
<text x="144.2" y="62.4">I2C2_SCL</text>
<text x="205.6" y="64.1">UART2_RXD</text>
<text x="205.6" y="60.6">I2C1_SDA</text>
<text x="205.6" y="65.8">UART1_TXD</text>
<text x="205.6" y="62.4">I2C2_SDA</text>
<text x="47.8" y="69.3">LCD_VSYNC</text>
<text x="47.8" y="71.1">LCD_HSYNC</text>
<text x="109.2" y="67.6">GPIO1_29</text>
<text x="109.2" y="69.3">LCD_PCLK</text>
<text x="109.2" y="71.1">LCD_DE</text>
<text x="144.2" y="67.6">GPIO3_21</text>
<text x="144.2" y="71.1">SPI1_D0</text>
<text x="144.2" y="69.3">GPIO3_19</text>
<text x="205.6" y="67.6">UART1_RXD</text>
<text x="205.6" y="69.3">SPI1_CS0</text>
<text x="205.6" y="71.1">SPI1_D1</text>
<text x="47.8" y="76.4">LCD_DATA12</text>
<text x="47.8" y="74.6">LCD_DATA13</text>
<text x="47.8" y="72.9">LCD_DATA14</text>
<text x="109.2" y="76.4">LCD_DATA10</text>
<text x="109.2" y="74.6">LCD_DATA11</text>
<text x="109.2" y="72.9">LCD_DATA15</text>
<text x="144.2" y="74.6">AIN4</text>
<text x="144.2" y="76.4">AIN6</text>
<text x="144.2" y="72.9">SPI1_SCLK</text>
<text x="205.6" y="76.4">AIN5</text>
<text x="47.8" y="83.4">LCD_DATA2</text>
<text x="47.8" y="81.6">LCD_DATA4</text>
<text x="47.8" y="79.9">LCD_DATA6</text>
<text x="47.8" y="78.1">LCD_DATA8</text>
<text x="109.2" y="83.4">LCD_DATA3</text>
<text x="109.2" y="81.6">LCD_DATA5</text>
<text x="109.2" y="79.9">LCD_DATA7</text>
<text x="109.2" y="78.1">LCD_DATA9</text>
<text x="144.2" y="81.6">CLKOUT2</text>
<text x="144.2" y="79.9">AIN0</text>
<text x="144.2" y="78.1">AIN2</text>
<text x="205.6" y="81.6">GPIO0_7</text>
<text x="205.6" y="79.9">AIN1</text>
<text x="205.6" y="78.1">AIN3</text>
<text x="221.3" y="78.7" transform="rotate(-90 221.3 78.7)">SYS_ADC_1P8V</text>
<text x="47.8" y="85.1">LCD_DATA0</text>
<text x="109.2" y="85.1">LCD_DATA1</text>
<text x="74.1" y="90.4">F185-1223A0ASYC1</text>
<text x="165.3" y="93.9">GND</text>
<text x="172.3" y="90.4">F185-1223A0ASYC1</text>
<text x="189.8" y="93.9">GND</text>
<text x="198.1" y="95.2">AGND</text>
<text x="67.1" y="97.4">GND</text>
<text x="95.2" y="97.4">GND</text>
</g>
<g font-size="1.5" fill="#505050">
<text x="75.2" y="46.3">1</text>
<text x="79.2" y="47.1">1</text>
<text x="85.7" y="47.1">2</text>
<text x="89.8" y="46.3">2</text>
<text x="171.6" y="46.3">1</text>
<text x="175.6" y="47.1">1</text>
<text x="182.1" y="47.1">2</text>
<text x="186.1" y="46.3">2</text>
<text x="75.2" y="48.1">3</text>
<text x="75.2" y="49.8">5</text>
<text x="75.2" y="51.6">7</text>
<text x="75.2" y="53.3">9</text>
<text x="79.2" y="48.9">3</text>
<text x="79.2" y="50.6">5</text>
<text x="79.2" y="52.4">7</text>
<text x="85.7" y="48.9">4</text>
<text x="85.7" y="50.6">6</text>
<text x="85.7" y="52.4">8</text>
<text x="89.8" y="48.1">4</text>
<text x="89.8" y="49.8">6</text>
<text x="89.8" y="51.6">8</text>
<text x="89.8" y="53.3">10</text>
<text x="171.6" y="48.1">3</text>
<text x="171.6" y="49.8">5</text>
<text x="171.6" y="51.6">7</text>
<text x="171.6" y="53.3">9</text>
<text x="175.6" y="48.9">3</text>
<text x="175.6" y="50.6">5</text>
<text x="175.6" y="52.4">7</text>
<text x="182.1" y="48.9">4</text>
<text x="182.1" y="50.6">6</text>
<text x="182.1" y="52.4">8</text>
<text x="186.1" y="48.1">4</text>
<text x="186.1" y="49.8">6</text>
<text x="186.1" y="51.6">8</text>
<text x="186.1" y="53.3">10</text>
<text x="74.4" y="55.1">11</text>
<text x="74.4" y="56.9">13</text>
<text x="74.4" y="58.6">15</text>
<text x="79.2" y="54.1">9</text>
<text x="79.2" y="55.8">11</text>
<text x="79.2" y="57.6">13</text>
<text x="79.2" y="59.4">15</text>
<text x="84.9" y="54.1">10</text>
<text x="84.9" y="55.9">12</text>
<text x="84.9" y="57.6">14</text>
<text x="84.9" y="59.4">16</text>
<text x="89.8" y="55.1">12</text>
<text x="89.8" y="56.9">14</text>
<text x="89.8" y="58.6">16</text>
<text x="170.8" y="55.1">11</text>
<text x="170.8" y="56.9">13</text>
<text x="170.8" y="58.6">15</text>
<text x="175.6" y="54.1">9</text>
<text x="175.6" y="55.8">11</text>
<text x="175.6" y="57.6">13</text>
<text x="175.6" y="59.4">15</text>
<text x="181.3" y="54.1">10</text>
<text x="181.3" y="55.9">12</text>
<text x="181.3" y="57.6">14</text>
<text x="181.3" y="59.4">16</text>
<text x="186.1" y="55.1">12</text>
<text x="186.1" y="56.9">14</text>
<text x="186.1" y="58.6">16</text>
<text x="74.4" y="60.3">17</text>
<text x="74.4" y="62.1">19</text>
<text x="74.4" y="63.8">21</text>
<text x="74.4" y="65.6">23</text>
<text x="79.2" y="61.1">17</text>
<text x="79.2" y="62.9">19</text>
<text x="79.2" y="64.6">21</text>
<text x="84.9" y="61.1">18</text>
<text x="84.9" y="62.9">20</text>
<text x="84.9" y="64.6">22</text>
<text x="89.8" y="60.3">18</text>
<text x="89.8" y="62.1">20</text>
<text x="89.8" y="63.8">22</text>
<text x="89.8" y="65.6">24</text>
<text x="170.8" y="60.3">17</text>
<text x="170.8" y="62.1">19</text>
<text x="170.8" y="63.8">21</text>
<text x="170.8" y="65.6">23</text>
<text x="175.6" y="61.1">17</text>
<text x="175.6" y="62.9">19</text>
<text x="175.6" y="64.6">21</text>
<text x="181.3" y="61.1">18</text>
<text x="181.3" y="62.9">20</text>
<text x="181.3" y="64.6">22</text>
<text x="186.1" y="60.3">18</text>
<text x="186.1" y="62.1">20</text>
<text x="186.1" y="63.8">22</text>
<text x="186.1" y="65.6">24</text>
<text x="74.4" y="67.4">25</text>
<text x="74.4" y="69.1">27</text>
<text x="74.4" y="70.9">29</text>
<text x="79.2" y="66.4">23</text>
<text x="79.2" y="68.1">25</text>
<text x="79.2" y="69.9">27</text>
<text x="79.2" y="71.6">29</text>
<text x="84.9" y="66.4">24</text>
<text x="84.9" y="68.1">26</text>
<text x="84.9" y="69.9">28</text>
<text x="84.9" y="71.6">30</text>
<text x="89.8" y="67.4">26</text>
<text x="89.8" y="69.1">28</text>
<text x="89.8" y="70.9">30</text>
<text x="170.8" y="67.4">25</text>
<text x="170.8" y="69.1">27</text>
<text x="170.8" y="70.9">29</text>
<text x="175.6" y="66.4">23</text>
<text x="175.6" y="68.1">25</text>
<text x="175.6" y="69.9">27</text>
<text x="175.6" y="71.6">29</text>
<text x="181.3" y="66.4">24</text>
<text x="181.3" y="68.1">26</text>
<text x="181.3" y="69.9">28</text>
<text x="181.3" y="71.6">30</text>
<text x="186.1" y="67.4">26</text>
<text x="186.1" y="69.1">28</text>
<text x="186.1" y="70.9">30</text>
<text x="74.4" y="72.6">31</text>
<text x="74.4" y="74.4">33</text>
<text x="74.4" y="76.1">35</text>
<text x="74.4" y="77.9">37</text>
<text x="79.2" y="73.4">31</text>
<text x="79.2" y="75.1">33</text>
<text x="79.2" y="76.9">35</text>
<text x="84.9" y="73.4">32</text>
<text x="84.9" y="75.1">34</text>
<text x="84.9" y="76.9">36</text>
<text x="89.8" y="72.6">32</text>
<text x="89.8" y="74.4">34</text>
<text x="89.8" y="76.1">36</text>
<text x="89.8" y="77.9">38</text>
<text x="170.8" y="72.6">31</text>
<text x="170.8" y="74.4">33</text>
<text x="170.8" y="76.1">35</text>
<text x="170.8" y="77.9">37</text>
<text x="175.6" y="73.4">31</text>
<text x="175.6" y="75.1">33</text>
<text x="175.6" y="76.9">35</text>
<text x="181.3" y="73.4">32</text>
<text x="181.3" y="75.1">34</text>
<text x="181.3" y="76.9">36</text>
<text x="186.1" y="72.6">32</text>
<text x="186.1" y="74.4">34</text>
<text x="186.1" y="76.1">36</text>
<text x="186.1" y="77.9">38</text>
<text x="74.4" y="79.6">39</text>
<text x="74.4" y="81.4">41</text>
<text x="74.4" y="83.1">43</text>
<text x="79.2" y="78.7">37</text>
<text x="79.2" y="80.4">39</text>
<text x="79.2" y="82.1">41</text>
<text x="79.2" y="83.9">43</text>
<text x="84.9" y="78.7">38</text>
<text x="84.9" y="80.4">40</text>
<text x="84.9" y="82.1">42</text>
<text x="84.9" y="83.9">44</text>
<text x="89.8" y="79.6">40</text>
<text x="89.8" y="81.4">42</text>
<text x="89.8" y="83.1">44</text>
<text x="170.8" y="79.6">39</text>
<text x="170.8" y="81.4">41</text>
<text x="170.8" y="83.1">43</text>
<text x="175.6" y="78.7">37</text>
<text x="175.6" y="80.4">39</text>
<text x="175.6" y="82.1">41</text>
<text x="175.6" y="83.9">43</text>
<text x="181.3" y="78.7">38</text>
<text x="181.3" y="80.4">40</text>
<text x="181.3" y="82.1">42</text>
<text x="181.3" y="83.9">44</text>
<text x="186.1" y="79.6">40</text>
<text x="186.1" y="81.4">42</text>
<text x="186.1" y="83.1">44</text>
<text x="74.4" y="84.9">45</text>
<text x="79.2" y="85.6">45</text>
<text x="84.9" y="85.6">46</text>
<text x="89.8" y="84.9">46</text>
<text x="170.8" y="84.9">45</text>
<text x="175.6" y="85.6">45</text>
<text x="181.3" y="85.6">46</text>
<text x="186.1" y="84.9">46</text>
</g>
</svg>
